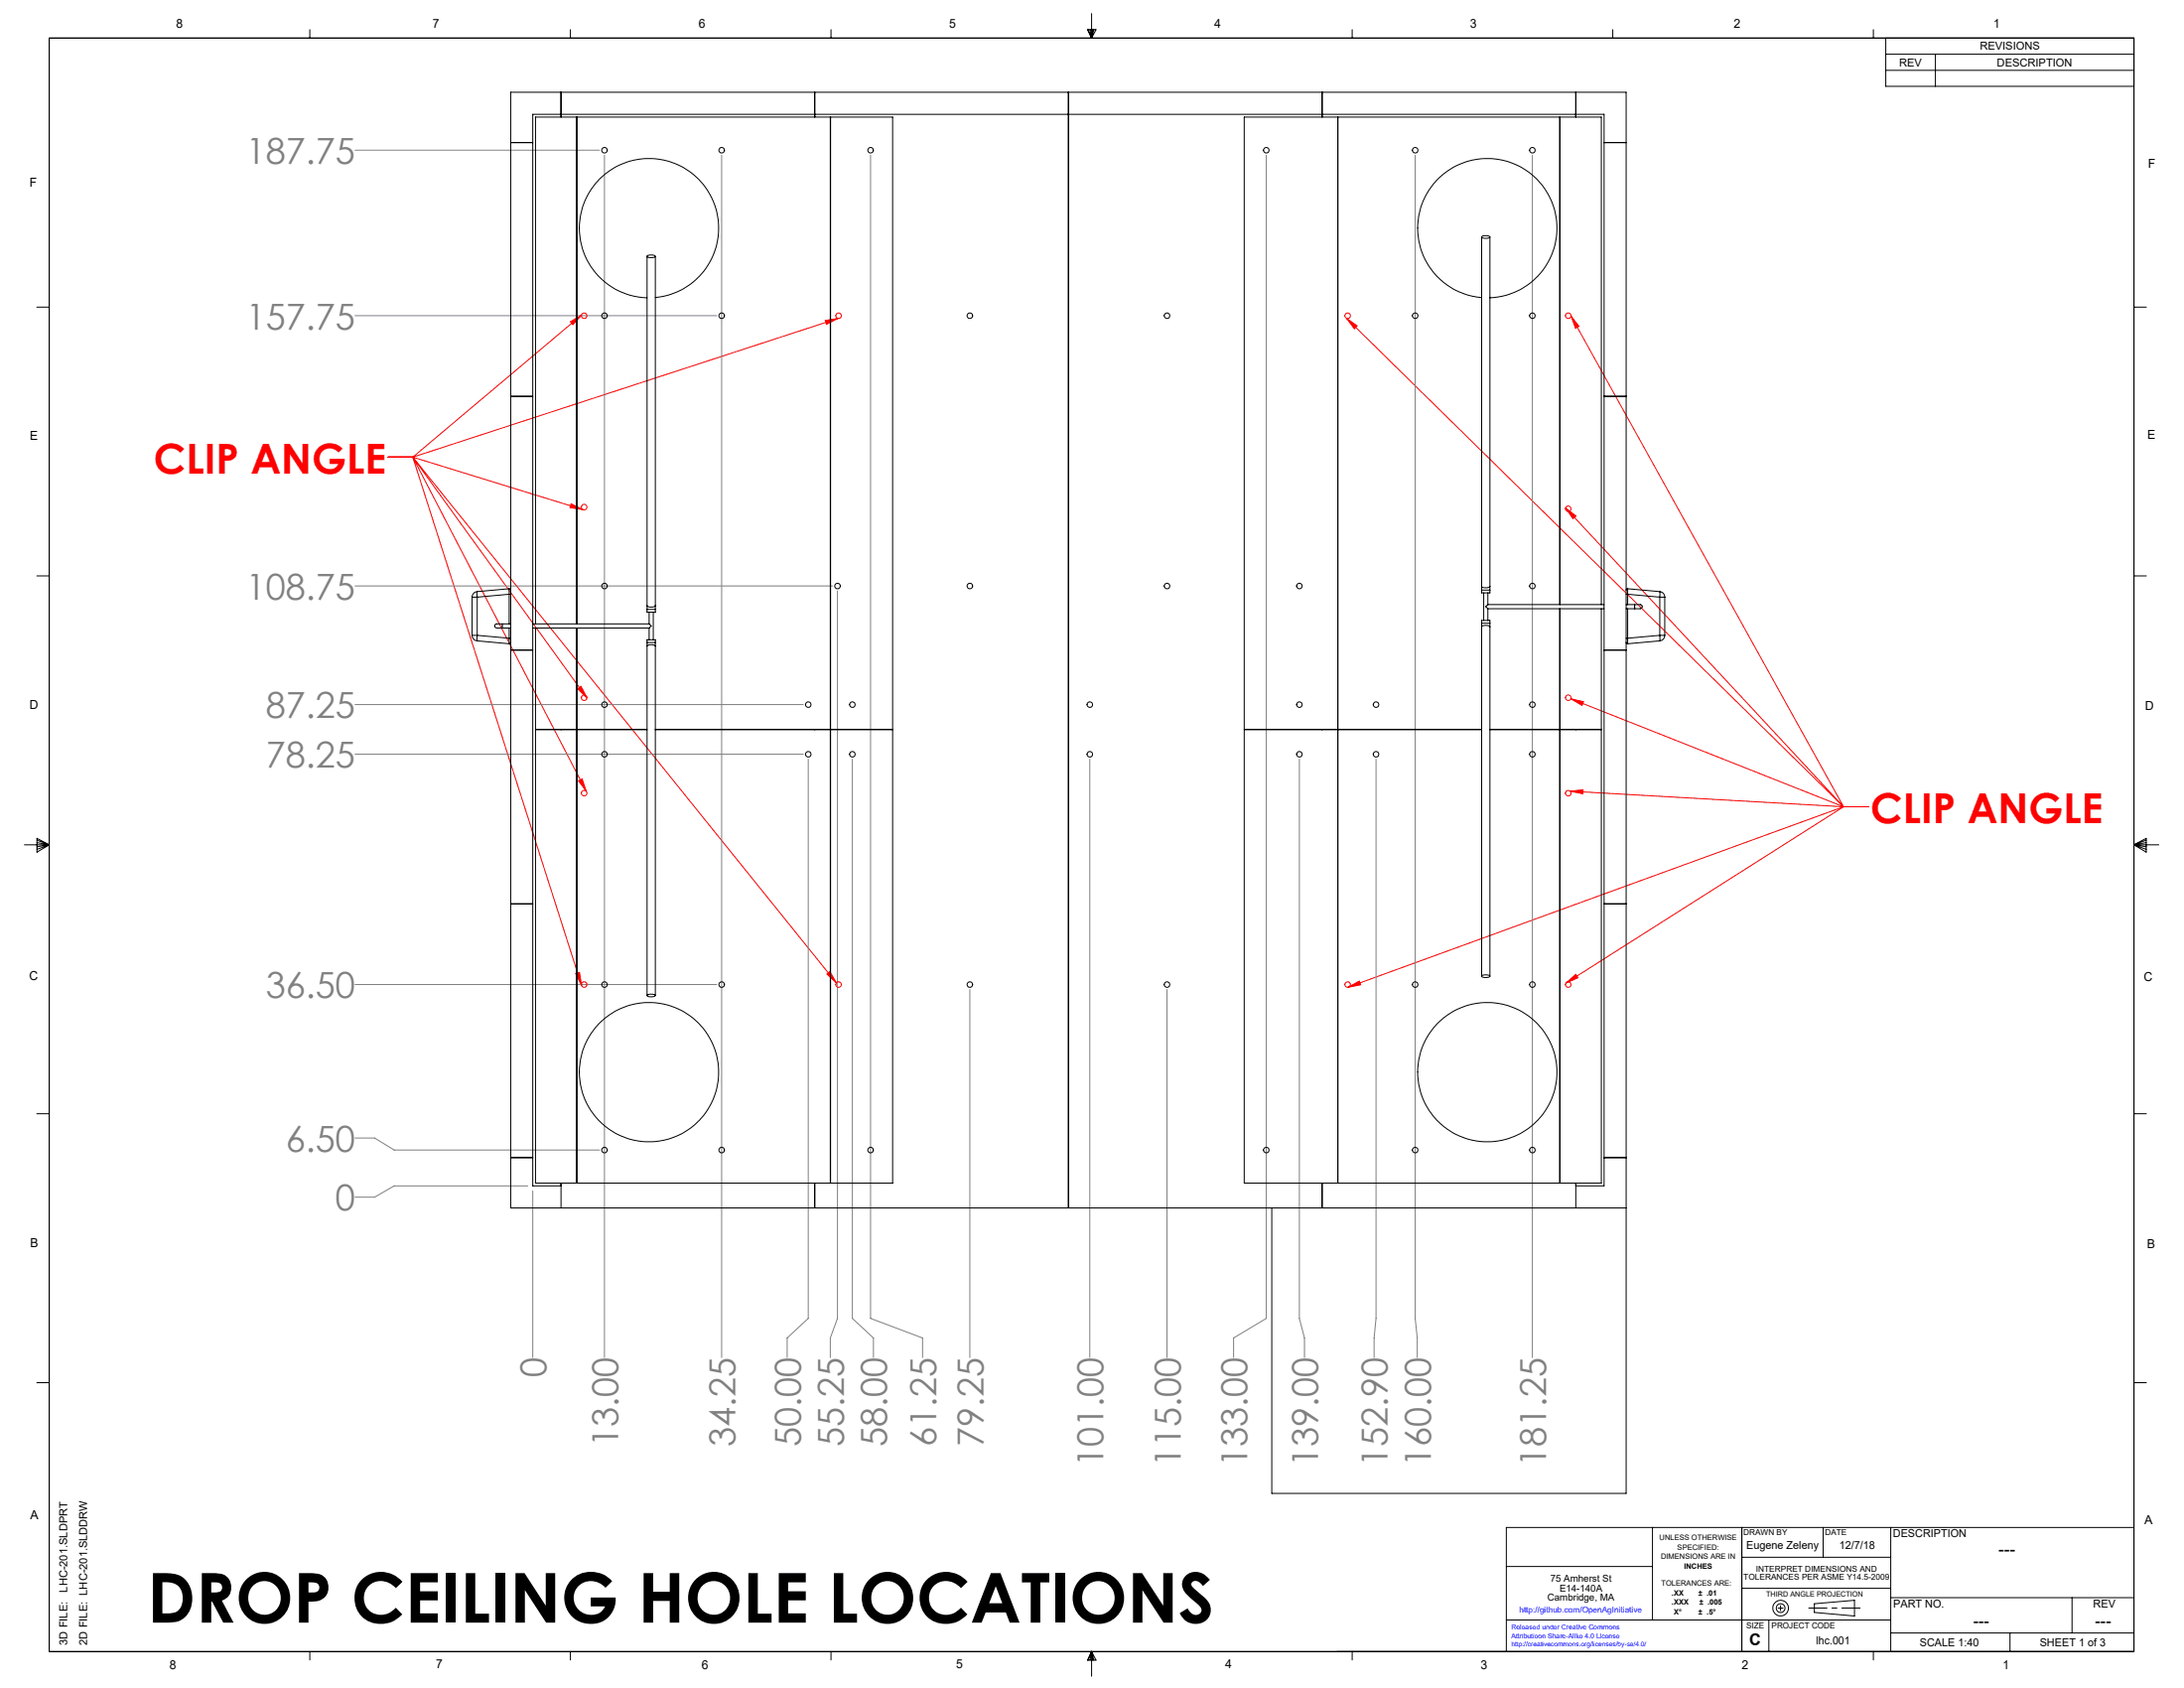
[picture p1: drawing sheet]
<svg xmlns="http://www.w3.org/2000/svg" width="559mm" height="432mm" viewBox="0 0 559 432" stroke-linecap="round" stroke-linejoin="round" font-family="sans-serif">
<g fill="none" stroke="#f00" stroke-width=".25">
<path d="M145.9 82.3l2.9-1.7-2.2 2.5zM148.8 80.6l-43.2 36.3M211.1 82l3.3-.5-2.9 1.5zM214.4 81.5l-108.8 35.4M344.5 81.4l2.7 2-.7 .7zM344.5 81.4l127.2 125M402 80.8l2 2.7-.9 .5zM402 80.8l69.7 125.6M99.3 116.9h6.3M105.6 116.9l43.2 135.2M105.6 116.9l44.4 85.5M105.6 116.9l44.6 61.6"/>
<path d="M105.6 116.9l43.5 13.5M105.6 116.9l108.4 134.5M146.1 128.9l3 1.5-3.3-.5zM400.6 129.9l71.1 76.5M400.6 129.9l2.6 2.1-.8 .7zM147.8 176.2l.9-.6 1.5 2.9zM401.9 178.8l3.3 .7-.4 .9zM401.9 178.8l69.8 27.6M148 199.7l.9-.5 1.1 3.2zM401.7 202.4l70 4M401.7 202.4l3.4-.4-.1 1.1zM471.7 206.4h6.3"/>
<path d="M471.7 206.4l-126.8 46.2M471.7 206.4l-71 45.1M147.3 249.1l1-.4 .5 3.4zM211.6 249.2l.7-.7 1.7 2.9zM344.9 252.6l2.9-1.6 .4 .9zM400.7 251.5l2.5-2.3 .6 .9z"/>
</g>
<g fill="none" stroke="#000" stroke-width=".25">
<path d="M12.6 9.7h533.4v412.8h-533.4zM79.3 7.6v2.1M145.9 7.6v2.1M212.6 7.6v2.1M278.2 7.6h2.2l-1.1 2.1zM278.4 7.6l.9 2.1M278.9 7.6l.4 2.1M279.3 3.5v6.2M279.6 7.6l-.3 2.1M279.9 7.6l-.6 2.1M346 7.6v2.1M412.6 7.6v2.1"/>
<path d="M479.3 7.6v2.1M482.5 9.7v12.4h63.5M482.5 18h63.5M482.5 13.9h63.5M495.2 13.9v8.2M9.4 78.6h3.2M546 78.6h3.2M9.4 147.3h3.2M546 147.3h3.2M6.2 216.1h6.4M9.5 214.5l3.1 1.6-3.1 1.9zM9.5 214.9l3.1 1.2"/>
<path d="M9.5 215.5l3.1 .6M12.6 216.1l-3.1 1.2M12.6 216.1l-3.1 .5M546 216.1h6.3M546 216.1l3.1 .5M546 216.1l3.1 1.2M546 216.1l3.1-1.6v3.5zM549.1 215.5l-3.1 .6M549.1 214.9l-3.1 1.2M9.4 284.9h3.2M546 284.9h3.2M9.4 353.7h3.2"/>
<path d="M546 353.7h3.2M422.8 390.7v23.7M445.7 390.7v31.8M445.7 398.4h38.1M466.5 390.7v7.7M483.8 390.7v31.8M546 390.7h-160.6v31.8M385.4 400.7h37.4M385.4 414.4h98.4M445.7 406.3h38.1M452.6 414.4v8.1M454.9 411.4h1.3"/>
<path d="M455.6 410.7v1.3M464.2 410.2l10.3-.8v4l-10.3-.9zM483.8 408.7h62.2M483.8 417.7h62.2M514.3 417.7v4.8M530.2 408.7v9M79.3 422.5v2.1M145.9 422.5v2.1M212.6 422.5v2.1M279.3 422.5v6.3M279.3 422.5l1.1 2.2h-2.2zM279.3 422.5l.6 2.2"/>
<path d="M279.3 422.5l-.9 2.2M279.3 422.5l-.4 2.2M279.3 422.5l.3 2.2M346 422.5v2.1M479.3 422.5v2.1"/>
<circle cx="455.6" cy="411.4" r="1.13"/>
<circle cx="455.6" cy="411.4" r="2.01"/>
</g>
<path d="M462.8 411.3h13.1" fill="none" stroke="#000" stroke-width=".25" stroke-dasharray="15.2 1.3 1.3 1.3" stroke-dashoffset="10.6"/>
<g fill="none" stroke="#808080" stroke-width=".25">
<path d="M90.8 38.4h62.6M154.7 39.7v307.6M184.6 39.7v307.6M222.7 39.7v297.6l13.3 5v5M324 39.7v297.6l-8.4 5v5M362.1 39.7v297.6l.5 5v5M392.1 39.7v307.6M90.8 80.8h92.6M90.8 149.9h122.2M214.3 151.2v186.1l-1.9 5v5M90.8 192.9h114.7M90.8 180.2h114.7"/>
<path d="M206.8 194.2v143.1l-5.4 5v5M218.1 194.2v143.1l5.4 5v5M278.8 194.2v153.1M332.5 194.2v143.1l1.3 5v5M352.1 194.2v143.1l-.5 5v5M90.8 251.8h92.6M248.1 253.1v94.2M298.6 253.1v94.2M90.8 291.1h5l5.1 3.1h52.5M135 303.4h-34.1l-5.1 2.8h-5M136.3 304.6v42.7"/>
</g>
<path d="M147.3 249.1l1-.4 .5 3.4zM148 199.7l.9-.5 1.1 3.2zM147.8 176.2l.9-.6 1.5 2.9zM146.1 128.9l3 1.5-3.3-.5zM145.9 82.3l2.9-1.7-2.2 2.5zM211.6 249.2l.7-.7 1.7 2.9zM211.1 82l3.3-.5-2.9 1.5zM402 80.8l2 2.7-.9 .5zM344.5 81.4l2.7 2-.7 .7zM400.6 129.9l2.6 2.1-.8 .7zM401.9 178.8l3.3 .7-.4 .9zM401.7 202.4l3.4-.4-.1 1.1zM344.9 252.6l2.9-1.6 .4 .9zM400.7 251.5l2.5-2.3 .6 .9z" fill="#f00"/>
<g fill="none" stroke="#000" stroke-width=".25">
<path d="M130.7 36.5h5.6M143.5 23.6v6.4M208.5 23.6v6.4M212.5 30h15.9v156.6h-15.9zM273.4 23.6v285.4M318.3 30h24v156.6h-24zM338.3 23.6v6.4M403.2 23.6v6.4M410.4 36.5h5.7M165.6 65.6v89.3M165.7 65.4l.2-.1a1.81 1.81 0 0 1 1.8 .3 1.75 1.75 0 0 1-2.1-.1zM167.7 76.1a17.8 17.8 0 0 0 13.5-27 17.8 17.8 0 0 0-30.2-.3 17.8 17.8 0 0 0 13 27.3l1.6 .1"/>
<path d="M167.7 65.6v89.3M379.1 76.1a17.8 17.8 0 0 1-13.7-27.2 17.8 17.8 0 0 1 30.4 .5 17.8 17.8 0 0 1-14.6 26.8M379.1 60.6a1.91 1.91 0 0 1 2.1 0 1.75 1.75 0 0 1-2.1 0zM379.1 60.6v89.4M381.2 60.6v89.4M130.7 101.4h5.6M410.4 101.4h5.7M120.8 152.8h1.3M120.8 152.8v9.7M122.1 151.3v1.5M122.1 151.3a1.46 1.46 0 0 0-1.3 1.5M122.1 152.8v9.7"/>
<path d="M128.5 159.6h-.3a1.42 1.42 0 0 0-1.6 .4 1.01 1.01 0 0 0 1.4 .7h.5M128.5 159.6v1.1M128.5 159.6h2.2M130.3 152h.4M130.3 150.6v1.4M130.3 150.6l.4 .4M130.3 150.6l-8.2 .7M130.3 152l-8.2 .8M130.3 152v7.6M136.3 159.6h29.8M137 159.6v-129.6h10.5v129.6M147.6 159.6v-129.6h64.8v156.6h-44.7"/>
<path d="M165.6 154.9v1M165.6 155.9v.7h2.1v-.7M165.6 154.9a1.76 1.76 0 0 0 2.1 0M165.6 155.9h2.1M166.1 159.6a.52 .52 0 0 1 .4 .6 .52 .52 0 0 1-.4 .5M166.1 156.6v3M167.1 156.6v7.1M167.7 154.9v1M379.1 150v1M379.1 159.4v.9M379.1 159.4v-.7h2.1v.7M379.1 151v.7h2.1v-.7"/>
<path d="M379.1 150a1.76 1.76 0 0 0 2.1 0M379.1 151h2.1M379.1 159.4h2.1M379.6 151.7v7M380.7 154.7a.52 .52 0 0 0-.5 .5 .52 .52 0 0 0 .4 .5h.1M380.7 155.7h29.7M380.7 154.7h29.7M380.7 151.7v3M380.7 155.7v3M381.2 150v1M381.2 159.4v.9M399.1 154.7v-124.7h-56.8v156.6h36.8"/>
<path d="M399.1 155.7v30.9h-17.9M399.1 154.7v-124.7h10.6v124.7M399.1 155.7v30.9h10.6v-30.9M416.1 152h.4M416.1 155.7h2.2M416.1 154.7h2.2M416.5 150.6l-.4 .4M416.5 150.6v1.4M416.5 152l8.2 .8M416.5 150.6l8.2 .7M416.5 152v2.7M416.5 155.7v7.6"/>
<path d="M418.3 154.7h.4a1.02 1.02 0 0 1 1.5 .6 1.31 1.31 0 0 1-1.6 .4h-.3M418.3 154.7v1M424.7 151.3v1.5M424.7 152.8h1.2M424.7 151.3l1 .6 .2 .9M424.7 152.8v9.7M425.9 152.8v9.7M120.8 162.5h1.3M120.8 162.5l.2 .7a1.29 1.29 0 0 0 1.1 .7M122.1 162.5v1.4M122.1 162.5l8.2 .8M122.1 163.9l8.2 .8"/>
<path d="M128.5 160.7h2.2M130.3 163.3h.4M130.3 163.3v1.4M130.3 160.7v2.6M130.7 164.3l-.4 .4M130.7 166.3h5.6M136.3 160.7h29.8M137 160.7v25.9h10.5v-25.9M147.6 160.7v25.9h18M165.6 164.4v.9M165.6 164.4v-.7h2.1v.7M165.6 165.3a1.76 1.76 0 0 1 2.1 0"/>
<path d="M165.6 164.4h2.1M165.6 165.3v89.4M166.1 160.7v3M167.7 164.4v.9M167.7 165.3v89.4M379.1 160.3a1.76 1.76 0 0 1 2.1 0M379.1 160.3v89.4M381.2 160.3v89.4M410.4 166.3h5.7M416.1 163.3h.4M416.1 164.3l.4 .4M416.5 163.3v1.4"/>
<path d="M424.7 162.5v1.4M424.7 162.5h1.2M424.7 162.5l-8.2 .8M424.7 163.9l-8.2 .8M425.9 162.5l-.2 .9-1 .5M137 186.7h10.5v115.9h-10.5zM143.5 186.6v.1M165.6 186.7h-18v115.9h64.8v-115.9h-44.7M208.5 186.6v.1M212.5 186.7h15.9v115.9h-15.9zM318.3 186.7h24v115.9h-24zM338.3 186.6v.1"/>
<path d="M379.1 186.7h-36.8v115.9h56.8v-115.9h-17.9M399.1 186.7h10.6v115.9h-10.6zM403.2 186.6v.1M130.7 231.2h5.6M410.4 231.2h5.7M165.6 254.5l.3-.1a1.81 1.81 0 0 1 1.8 .3 1.75 1.75 0 0 1-2.1-.1zM379.1 249.7a1.91 1.91 0 0 1 2.1 0 1.75 1.75 0 0 1-2.1 0zM130.7 296.1h5.6M410.4 296.1h5.7M143.5 303.4h-7.2v-274.2h274.1v274.2h-7.2M143.5 302.6v6.4M208.5 302.6v6.4"/>
<path d="M325.4 309v73h90.7v-358.4h-285.4v285.4h285.4M338.3 302.6v6.4M403.2 302.6v6.4"/>
<circle cx="154.7" cy="38.4" r=".71"/>
<circle cx="184.6" cy="38.4" r=".71"/>
<circle cx="222.7" cy="38.4" r=".71"/>
<circle cx="324" cy="38.4" r=".71"/>
<circle cx="362.1" cy="38.4" r=".71"/>
<circle cx="392.1" cy="38.4" r=".71"/>
<circle cx="154.7" cy="80.8" r=".71"/>
<circle cx="184.6" cy="80.8" r=".71"/>
<circle cx="248.1" cy="80.8" r=".71"/>
<circle cx="298.6" cy="80.8" r=".71"/>
<circle cx="362.1" cy="80.8" r=".71"/>
<circle cx="392.1" cy="80.8" r=".71"/>
<circle cx="154.7" cy="149.9" r=".71"/>
<circle cx="214.3" cy="149.9" r=".71"/>
<circle cx="248.1" cy="149.9" r=".71"/>
<circle cx="298.6" cy="149.9" r=".71"/>
<circle cx="332.5" cy="149.9" r=".71"/>
<circle cx="392.1" cy="149.9" r=".71"/>
<circle cx="154.7" cy="192.9" r=".71"/>
<circle cx="154.7" cy="180.2" r=".71"/>
<circle cx="206.8" cy="192.9" r=".71"/>
<circle cx="206.8" cy="180.2" r=".71"/>
<circle cx="218.1" cy="192.9" r=".71"/>
<circle cx="218.1" cy="180.2" r=".71"/>
<circle cx="278.8" cy="192.9" r=".71"/>
<circle cx="278.8" cy="180.2" r=".71"/>
<circle cx="332.5" cy="192.9" r=".71"/>
<circle cx="332.5" cy="180.2" r=".71"/>
<circle cx="352.1" cy="192.9" r=".71"/>
<circle cx="352.1" cy="180.2" r=".71"/>
<circle cx="392.1" cy="192.9" r=".71"/>
<circle cx="392.1" cy="180.2" r=".71"/>
<circle cx="154.7" cy="251.9" r=".71"/>
<circle cx="184.6" cy="251.9" r=".71"/>
<circle cx="248.1" cy="251.9" r=".71"/>
<circle cx="298.6" cy="251.9" r=".71"/>
<circle cx="362.1" cy="251.9" r=".71"/>
<circle cx="392.1" cy="251.9" r=".71"/>
<circle cx="166.1" cy="274.3" r="17.8"/>
<circle cx="380.5" cy="274.3" r="17.8"/>
<circle cx="154.7" cy="294.2" r=".71"/>
<circle cx="184.6" cy="294.2" r=".71"/>
<circle cx="222.7" cy="294.2" r=".71"/>
<circle cx="324" cy="294.2" r=".71"/>
<circle cx="362.1" cy="294.2" r=".71"/>
<circle cx="392.1" cy="294.2" r=".71"/>
</g>
<g fill="none" stroke="#f00" stroke-width=".25">
<circle cx="149.5" cy="80.8" r=".71"/>
<circle cx="214.6" cy="80.8" r=".71"/>
<circle cx="344.8" cy="80.8" r=".71"/>
<circle cx="401.3" cy="80.8" r=".71"/>
<circle cx="149.5" cy="129.7" r=".71"/>
<circle cx="401.3" cy="130.2" r=".71"/>
<circle cx="149.5" cy="178.5" r=".71"/>
<circle cx="401.3" cy="178.5" r=".71"/>
<circle cx="149.5" cy="202.9" r=".71"/>
<circle cx="401.3" cy="202.9" r=".71"/>
<circle cx="149.5" cy="251.9" r=".71"/>
<circle cx="214.6" cy="251.9" r=".71"/>
<circle cx="344.8" cy="251.9" r=".71"/>
<circle cx="401.3" cy="251.9" r=".71"/>
</g>
<text font-size="17.6" x="37.7" y="415.1">DROP CEILING HOLE LOCATIONS</text>
<g font-size="10.6" fill="#f00">
<text x="39.4" y="121">CLIP ANGLE</text>
<text x="478.6" y="210.5">CLIP ANGLE</text>
</g>
<g font-size="9.2" fill="#808080">
<text x="62.9" y="41.9">187.75</text>
<text x="62.9" y="84.2">157.75</text>
<text x="62.9" y="153.4">108.75</text>
<text x="68" y="183.7">87.25</text>
<text x="68" y="196.4">78.25</text>
<text x="68" y="255.3">36.50</text>
<text x="73.1" y="294.6">6.50</text>
<text x="85.8" y="309.7">0</text>
<text x="139.8" y="352.3" transform="rotate(-90 139.8 352.3)">0</text>
<text x="158.2" y="370.1" transform="rotate(-90 158.2 370.1)">13.00</text>
<text x="188.1" y="370.1" transform="rotate(-90 188.1 370.1)">34.25</text>
<text x="204.9" y="370.1" transform="rotate(-90 204.9 370.1)">50.00</text>
<text x="215.9" y="370.1" transform="rotate(-90 215.9 370.1)">55.25</text>
<text x="227" y="370.1" transform="rotate(-90 227 370.1)">58.00</text>
<text x="239.6" y="370.1" transform="rotate(-90 239.6 370.1)">61.25</text>
<text x="251.7" y="370.1" transform="rotate(-90 251.7 370.1)">79.25</text>
<text x="282.3" y="375.2" transform="rotate(-90 282.3 375.2)">101.00</text>
<text x="302.1" y="375.2" transform="rotate(-90 302.1 375.2)">115.00</text>
<text x="319.1" y="375.2" transform="rotate(-90 319.1 375.2)">133.00</text>
<text x="337.2" y="375.2" transform="rotate(-90 337.2 375.2)">139.00</text>
<text x="355.1" y="375.2" transform="rotate(-90 355.1 375.2)">152.90</text>
<text x="366.1" y="375.2" transform="rotate(-90 366.1 375.2)">160.00</text>
<text x="395.6" y="375.2" transform="rotate(-90 395.6 375.2)">181.25</text>
</g>
<text font-size="4.4" x="511.3" y="397.9">---</text>
<g font-size="4.2">
<text x="504.9" y="415.9">---</text>
<text x="536.1" y="415.9">---</text>
<text x="447.6" y="420.8">C</text>
</g>
<g font-size="3.2">
<text x="45" y="7.2">8</text>
<text x="110.7" y="7.2">7</text>
<text x="178.8" y="7.2">6</text>
<text x="242.9" y="7.2">5</text>
<text x="310.7" y="7.1">4</text>
<text x="376.1" y="7.2">3</text>
<text x="443.6" y="7.2">2</text>
<text x="510" y="7.1">1</text>
<text x="7.6" y="47.7">F</text>
<text x="549.6" y="42.9">F</text>
<text x="7.7" y="112.6">E</text>
<text x="549.4" y="112.3">E</text>
<text x="7.6" y="181.3">D</text>
<text x="548.9" y="181.5">D</text>
<text x="7.5" y="250.8">C</text>
<text x="548.5" y="251">C</text>
<text x="7.8" y="319.1">B</text>
<text x="549.3" y="319.3">B</text>
<text x="7.8" y="388.7">A</text>
<text x="548.7" y="389.8">A</text>
<text x="43.4" y="426.8">8</text>
<text x="111.6" y="426.8">7</text>
<text x="179.5" y="426.8">6</text>
<text x="244.6" y="426.8">5</text>
<text x="313.5" y="426.8">4</text>
<text x="378.8" y="426.9">3</text>
<text x="445.7" y="426.9">2</text>
<text x="512.5" y="426.9">1</text>
</g>
<g font-size="2.8">
<text x="486" y="16.9">REV</text>
<text x="506.6" y="12.8">REVISIONS</text>
<text x="511" y="16.9">DESCRIPTION</text>
<text x="484.4" y="393.3">DESCRIPTION</text>
<text x="446.8" y="396.3">Eugene Zeleny</text>
<text x="470.7" y="396.3">12/7/18</text>
<text x="17.2" y="407.3" transform="rotate(-90 17.2 407.3)">LHC-201.SLDPRT</text>
<text x="484.4" y="411.2">PART NO.</text>
<text x="535.6" y="411.2">REV</text>
<text x="17.2" y="420.8" transform="rotate(-90 17.2 420.8)">3D FILE:</text>
<text x="22.3" y="420.8" transform="rotate(-90 22.3 420.8)">2D FILE: LHC-201.SLDDRW</text>
<text x="464.7" y="420.6">lhc.001</text>
<text x="491.2" y="421.1">SCALE 1:40</text>
<text x="521.9" y="421.2">SHEET 1 of 3</text>
</g>
<g font-size="2.5">
<text x="396.7" y="404.6">75 Amherst St</text>
<text x="399" y="407">E14-140A</text>
<text x="395.9" y="409.5">Cambridge, MA</text>
</g>
<g font-size="2.1">
<text x="446.1" y="392.7">DRAWN BY</text>
<text x="467" y="392.8">DATE</text>
<text x="446.1" y="404.1">TOLERANCES PER ASME Y14.5-2009</text>
<text x="449.3" y="402">INTERPRET DIMENSIONS AND</text>
<text x="446.8" y="416.5">SIZE</text>
<text x="453.3" y="416.5">PROJECT CODE</text>
</g>
<text font-size="2.1" fill="#00f" x="388.7" y="412.6">http://github.com/OpenAgInitiative</text>
<g font-size="1.9">
<text x="424.6" y="394">UNLESS OTHERWISE</text>
<text x="425" y="398.8">DIMENSIONS ARE IN</text>
<text x="429.2" y="396.4">SPECIFIED:</text>
<text x="430.9" y="401.2">INCHES</text>
<text x="425.1" y="405.8">TOLERANCES ARE:</text>
<text x="427.7" y="408.2">.XX</text>
<text x="427.7" y="410.5">.XXX</text>
<text x="428.3" y="412.9">X°</text>
<text x="434.6" y="408.2">± .01</text>
<text x="434.6" y="412.9">± .5°</text>
<text x="434.8" y="410.5">± .005</text>
<text x="451.9" y="408.3">THIRD ANGLE PROJECTION</text>
</g>
<g font-size="1.7" fill="#00f">
<text x="386.7" y="416.7">Released under Creative Commons</text>
<text x="386.7" y="419">Attributioon Share-Alike 4.0 License</text>
<text x="386.7" y="421.2">http://creativecommons.org/licenses/by-sa/4.0/</text>
</g>
</svg>
